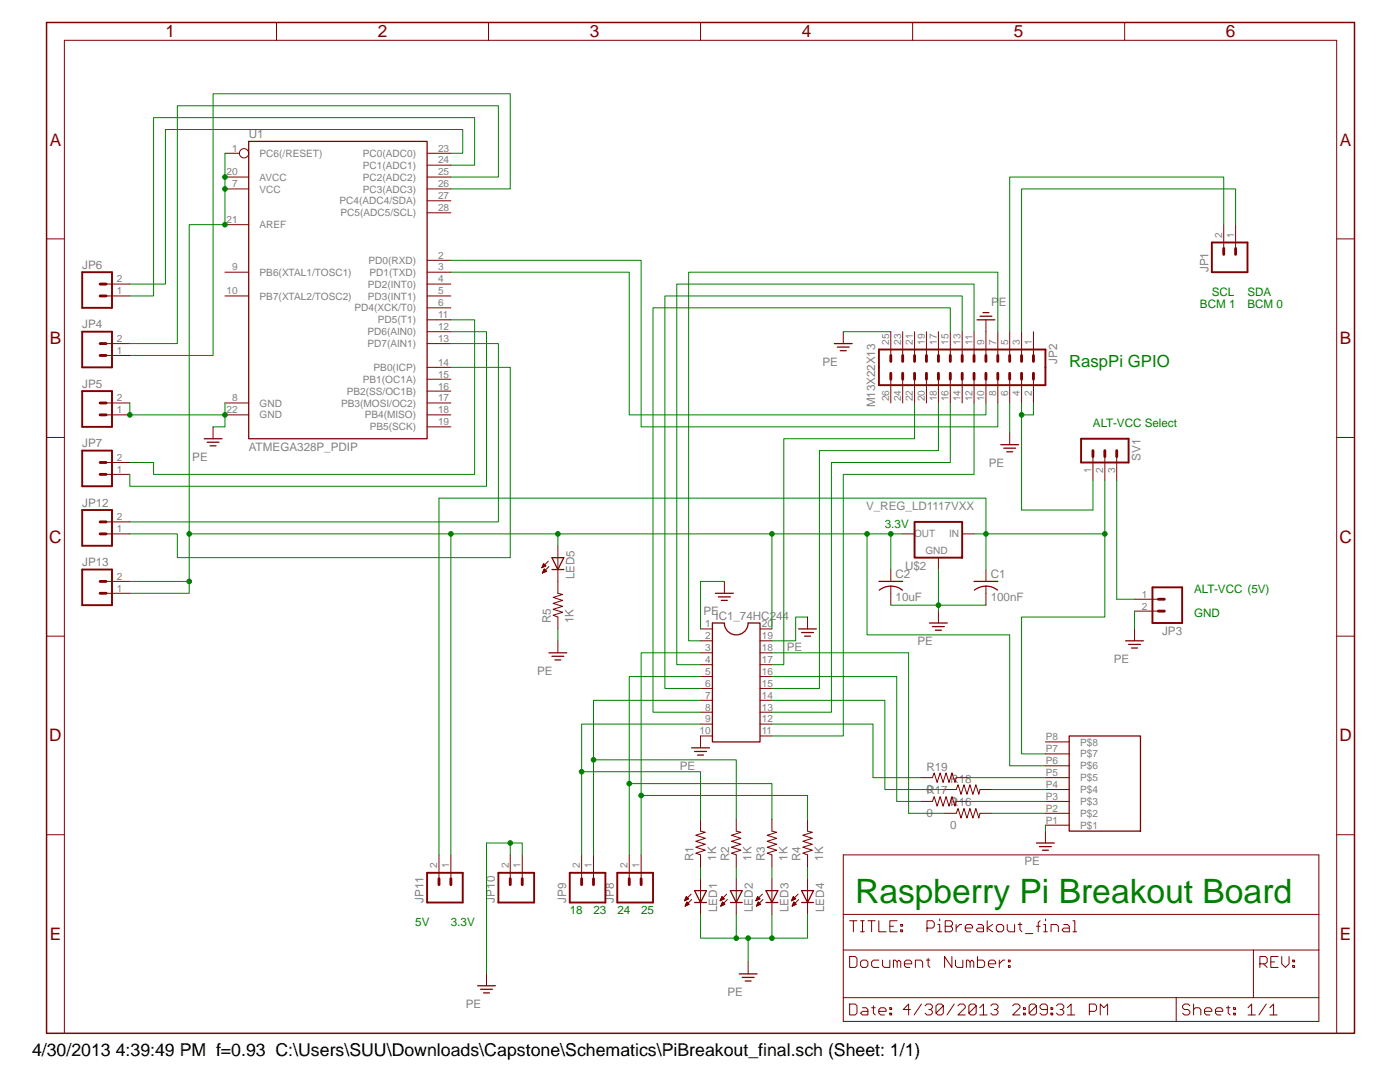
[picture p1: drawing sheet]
<svg xmlns="http://www.w3.org/2000/svg" width="279mm" height="216mm" viewBox="0 0 279 216" stroke-linecap="round" stroke-linejoin="round" font-family="sans-serif">
<g fill="none" stroke="#800000" stroke-width=".38">
<path d="M16.4 54.3h6v7.1h-6zM241.9 48.4h7.1v5.9h-7.1zM16.4 66.2h6v7.1h-6zM16.4 78h6v7.2h-6zM175.4 69.7h33.2v7.2h-33.2zM16.4 89.9h6v7.1h-6zM215.8 87.5h9.4v4.8h-9.4zM16.4 101.8h6v7.1h-6zM16.4 113.6h6v7.2h-6zM182.5 104.1h9.5v7.2h-9.5zM230 117.2h5.9v7.1h-5.9zM85.2 174.2h7.2v5.9h-7.2z"/>
<path d="M99.5 174.2h7.1v5.9h-7.1zM113.7 174.2h7.1v5.9h-7.1zM123.2 174.2h7.1v5.9h-7.1z"/>
</g>
<g fill="none" stroke="#800000" stroke-width=".57">
<path d="M20 56.7h1.2M20 59.1h1.2M244.2 49.6v1.2M246.6 49.6v1.2M20 68.6h1.2M20 70.9h1.2M177.8 74.5v1.2M177.8 70.9v1.2M180.1 74.5v1.2M180.1 70.9v1.2M182.5 74.5v1.2M182.5 70.9v1.2"/>
<path d="M184.9 74.5v1.2M184.9 70.9v1.2M187.3 74.5v1.2M187.3 70.9v1.2M189.7 74.5v1.2M189.7 70.9v1.2M192 74.5v1.2M192 70.9v1.2M194.4 74.5v1.2M194.4 70.9v1.2M196.8 74.5v1.2M196.8 70.9v1.2"/>
<path d="M199.1 74.5v1.2M199.1 70.9v1.2M201.5 74.5v1.2M201.5 70.9v1.2M203.9 74.5v1.2M203.9 70.9v1.2M206.2 74.5v1.2M206.2 70.9v1.2M20 80.4h1.2M20 82.8h1.2M20 92.3h1.2M20 94.7h1.2"/>
<path d="M218.1 89.9v1.2M220.5 89.9v1.2M222.9 89.9v1.2M20 104.1h1.2M20 106.5h1.2M20 116h1.2M20 118.4h1.2M231.2 119.6h1.2M231.2 121.9h1.2M87.6 175.3v1.2M90 175.3v1.2M101.8 175.3v1.2"/>
<path d="M104.2 175.3v1.2M116.1 175.3v1.2M118.4 175.3v1.2M125.6 175.3v1.2M128 175.3v1.2"/>
</g>
<g fill="none" stroke="#800000" stroke-width=".2">
<path d="M55.2 4.5v3.5M97.5 4.5v3.5M139.8 4.5v3.5M182.1 4.5v3.5M224.5 4.5v3.5M44.9 37.7h4.7M44.9 35.3h4.7M44.9 30.6h2.9M85.2 37.7h4.8M85.2 35.3h4.8M85.2 33h4.8M85.2 30.6h4.8"/>
<path d="M9.3 47.7h3.5M21.2 59.1h4.7M21.2 56.7h4.7M44.9 59.1h4.7M44.9 54.3h4.7M44.9 44.8h4.7M85.2 59.1h4.8M85.2 54.3h4.8M85.2 56.7h4.8M85.2 51.9h4.8M85.2 42.5h4.8M85.2 40.1h4.8"/>
<path d="M244.2 44.8v4.8M246.6 44.8v4.8M266.8 47.7h3.5M21.2 68.6h4.7M21.2 70.9h4.7M85.2 78h4.8M85.2 75.7h4.8M85.2 73.3h4.8M85.2 68.6h4.8M85.2 66.2h4.8M85.2 63.8h4.8M85.2 61.4h4.8"/>
<path d="M168.3 66.2v2.4M177.8 75.7v4.7M177.8 66.2v4.7M180.1 75.7v4.7M180.1 66.2v4.7M182.5 75.7v4.7M182.5 66.2v4.7M184.9 75.7v4.7M184.9 66.2v4.7M187.3 75.7v4.7M187.3 66.2v4.7M189.7 75.7v4.7"/>
<path d="M189.7 66.2v4.7M192 75.7v4.7M192 66.2v4.7M194.4 75.7v4.7M194.4 66.2v4.7M196.8 75.7v4.7M196.8 63.8v7.1M199.1 75.7v4.7M199.1 66.2v4.7M201.5 75.7v4.7M201.5 66.2v4.7M203.9 75.7v4.7"/>
<path d="M203.9 66.2v4.7M206.2 75.7v4.7M206.2 66.2v4.7M9.3 87.3h3.5M21.2 80.4h4.7M21.2 82.8h4.7M21.2 94.7h4.7M21.2 92.3h4.7M42.5 85.2v2.3M44.9 80.4h4.7M44.9 82.8h4.7M85.2 85.2h4.8"/>
<path d="M85.2 80.4h4.8M85.2 82.8h4.8M201.5 86.4v2.3M218.1 91.1v4.7M220.5 91.1v4.7M222.9 91.1v4.7M266.8 87.3h3.5M21.2 106.5h4.7M21.2 104.1h4.7M21.2 118.4h4.7M21.2 116h4.7M108.2 113.2h.1"/>
<path d="M108.2 113.1h.4M108.2 113h.6M108.3 114.3h.1M108.3 114.2h.3M108.3 112.9h.6M108.4 114.1h.4M108.4 112.8h.4M108.4 112.7h.3M108.4 114h.7M108.4 112.5h.2M108.5 113.9h.5M108.5 112.5l.5 .4-.9 .4z"/>
<path d="M108.5 113.8h.4M108.5 113.7h.2M108.6 113.5h.1M108.6 113.5l.5 .5-.9 .3zM109.4 112l-1.3 1.3M109.6 113.1l-1.4 1.2M111.3 108.9v9.5l1 .2-1.9 .6 1.9 .6-1.9 .6 1.9 .6-1.9 .6 1.9 .6-1.9 .6 .9 .3v2.4M144.6 116v2.4M177.8 113.6v2.4M177.8 117v3.8M180.1 106.5h2.4M187.3 111.3v2.3"/>
<path d="M192 106.5h2.4M196.8 113.6v2.4M196.8 117v3.8M226.4 119.6h4.8M9.3 126.9h3.5M111.3 127.9v2.4M139.8 125.5h2.4M139.8 127.9h2.4M139.8 130.3h2.4M139.8 132.6h2.4M139.8 135h2.4M139.8 137.4h2.4"/>
<path d="M139.8 139.7h2.4M151.7 125.5h2.4M151.7 127.9h2.4M151.7 130.3h2.4M151.7 132.6h2.4M151.7 135h2.4M151.7 137.4h2.4M151.7 139.7h2.4M161.2 123.1v2.4M187.3 121.9v2.4M226.4 121.9h4.8M226.4 125.5v2.4"/>
<path d="M266.8 126.9h3.5M139.8 142.1h2.4M139.8 144.5h2.4M142.2 146.9h-2.4v2.3M151.7 142.1h2.4M151.7 144.5h2.4M151.7 146.9h2.4M183.7 159.9h2.4l.3-.9 .6 1.9 .6-1.9 .6 1.9 .6-1.9 .6 1.9 .6-1.9 .6 1.9 .2-1h2.4M183.7 155.2h2.4l.3-1 .6 1.9 .6-1.9 .6 1.9 .6-1.9 .6 1.9 .6-1.9 .6 1.9 .2-.9h2.4M188.5 157.5h2.3l.4-.9 .6 1.9 .6-1.9 .6 1.9 .6-1.9 .6 1.9 .6-1.9 .5 1.9 .3-1h2.4M208.6 159.9h4.8M208.6 157.5h4.8"/>
<path d="M208.6 155.2h4.8M208.6 152.8h4.8M208.6 150.4h4.8M208.6 148h4.8M9.3 166.6h3.5M87.6 170.6v4.7M90 170.6v4.7M101.8 170.6v4.7M104.2 170.6v4.7M116.1 170.6v4.7M118.4 170.6v4.7M125.6 170.6v4.7"/>
<path d="M128 170.6v4.7M136.6 179.7h.1M136.7 179.6h.2M136.7 179.5h.5M136.8 179.4h.6M136.8 179.3h.5M136.9 179.2h.3M136.9 179h.2M136.9 178.9h.1M137 178.9l.4 .5-.8 .3zM137.1 180l.5 .4-.9 .4zM137.9 178.4l-1.3 1.3"/>
<path d="M138 179.5l-1.3 1.3M139.8 163.5v2.3l1 .3-1.9 .6 1.9 .6-1.9 .6 1.9 .6-1.9 .6 1.9 .6-1.9 .5 .9 .4v2.4M139.8 175.3v7.2M143.7 179.7h.1M143.8 179.6h.2M143.8 179.5h.5M143.9 179.4h.6M143.9 179.3h.5M144 179.2h.3M144 179h.2M144.1 178.9h.1M144.1 178.9l.5 .5-.9 .3z"/>
<path d="M144.2 180l.5 .4-.9 .4zM145 178.4l-1.3 1.3M145.2 179.5l-1.4 1.3M146.9 163.5v2.3l1 .3-1.9 .6 1.9 .6-1.9 .6 1.9 .6-1.9 .6 1.9 .6-1.9 .5 .9 .4v2.4M146.9 175.3v7.2M150.9 179.7h.1M150.9 179.6h.3M151 179.5h.4M151 179.4h.7M151 179.3h.6M151.1 179.2h.3M151.2 179h.1"/>
<path d="M151.2 178.9h.1M151.2 178.9l.5 .5-.8 .3zM151.3 180l.5 .4-.8 .4zM152.1 178.4l-1.2 1.3M152.3 179.5l-1.3 1.3M154.1 163.5v2.3l.9 .3-1.9 .6 1.9 .6-1.9 .6 1.9 .6-1.9 .6 1.9 .6-1.9 .5 1 .4v2.4M154.1 175.3v7.2M158 179.7h.1M158 179.6h.3M158.1 179.5h.4M158.1 179.4h.7M158.2 179.3h.5"/>
<path d="M158.2 179.2h.4M158.3 179h.2M158.3 178.9h.1M158.3 178.9l.5 .5-.8 .3zM158.4 180l.5 .4-.8 .4zM159.3 178.4l-1.3 1.3M159.4 179.5l-1.3 1.3M161.2 163.5v2.3l.9 .3-1.9 .6 1.9 .6-1.9 .6 1.9 .6-1.9 .6 1.9 .6-1.9 .5 1 .4v2.4M161.2 175.3v7.2M188.5 162.3h2.3l.4-1 .6 1.9 .6-1.9 .6 1.9 .6-1.9 .6 1.9 .6-1.9 .5 1.9 .3-.9h2.4M208.6 165.8v2.4M208.6 164.7h4.8"/>
<path d="M208.6 162.3h4.8M266.8 166.6h3.5M97.1 194.3v2.4M136.8 180.7h.1M136.8 180.6h.4M136.9 180.5h.6M136.9 180.4h.6M136.9 180.3h.5M137 180.1h.3M137.1 180h.1M143.9 180.7h.2M143.9 180.6h.4"/>
<path d="M144 180.5h.6M144 180.4h.6M144.1 180.3h.4M144.1 180.1h.3M144.2 180h.1M149.3 191.9v2.4M151 180.7h.2M151 180.6h.4M151.1 180.5h.6M151.2 180.4h.5M151.2 180.3h.4M151.2 180.1h.3"/>
<path d="M151.3 180h.1M158.1 180.7h.2M158.2 180.6h.4M158.2 180.5h.6M158.3 180.4h.5M158.3 180.3h.4M158.4 180.1h.2M158.4 180h.1M168.3 189.6h94.9M168.3 182.5h94.9M169.6 190.9h1.1l.3 .3v1.5l-.3 .3h-1.1zM169.6 183.7h1.4"/>
<path d="M170.3 183.7v2.2M171.7 191.9l.4-.3h.7l.4 .3v.8l-.4 .3h-.7l-.4-.3zM171.7 183.7h.8M171.7 185.9h.8M172.1 183.7v2.2M173.2 183.7h1.5M173.9 183.7v2.2M175.4 191.6h-1.1l-.4 .3v.8l.4 .3h1.1M175.4 183.7v2.2h1.4M176.1 191.6v1.1l.4 .3h1.1v-1.4M177.6 184.8h.7M178.3 193v-1.4h.4l.3 .3v1.1"/>
<path d="M179 191.9l.4-.3 .4 .3v1.1M179 183.7h-1.4v2.2h1.4M179.8 184.5h.3v.3h-.3zM179.8 185.5h.3v.4h-.3zM180.5 192.3h1.4v-.4l-.3-.3h-.7l-.4 .3v.8l.4 .3h.7M182.7 193v-1.4h1.1l.3 .3v1.1M184.9 191.6h.7M185 185.2h1.1l.4-.4v-.7l-.4-.4h-1.1v2.2M185.2 191.2v1.5l.4 .3M187.2 184.5h.3v1.4M187.2 185.9h.7M187.5 183.4v.3"/>
<path d="M188.6 183.7h1.1l.4 .4v.4l-.4 .3 .4 .4v.3l-.4 .4h-1.1zM188.6 184.8h1.1M190 190.9v2.1l-1.5-2.1v2.1M190.7 191.6v1.1l.4 .3h1.1v-1.4M190.8 184.5v1.4M191.9 184.5h-.3l-.8 .7M192.6 185.2h1.5v-.4l-.4-.3h-.7l-.4 .3v.7l.4 .4h.7M192.9 193v-1.4h.4l.3 .3v1.1M193.6 191.9l.4-.3 .3 .3v1.1M195.1 190.9v2.1h1.1l.3-.3v-.8l-.3-.3h-1.1M195.2 184.5h.7l.4 .3v1.1h-1.1l-.4-.4 .4-.3h1.1M197 183.7v2.2"/>
<path d="M197.3 192.3h1.4v-.4l-.4-.3h-.7l-.3 .3v.8l.3 .3h.7M198.1 184.5l-1.1 .7 1.1 .7M198.8 184.8l.4-.3h.7l.4 .3v.7l-.4 .4h-.7l-.4-.4zM199.4 191.6v1.4M200.5 191.6h-.3l-.8 .7M201 184.5v1l.4 .4h1.1v-1.4M201.3 191.6h.3v.3h-.3zM201.3 192.7h.3v.3h-.3zM203.2 184.5h.7M203.6 184.1v1.4l.3 .4M204.7 186.3h1.4M206.8 184.8h.8"/>
<path d="M207.6 183.7l-.4 .4v1.8M208.3 184.5h.4v1.4M208.3 185.9h.7M208.7 183.4v.3M209.8 185.9v-1.4h1l.4 .3v1.1M212.3 184.5h.7l.4 .3v1.1h-1.1l-.4-.4 .4-.3h1.1M214.1 183.7h.4v2.2M214.1 185.9h.8M234.7 199.1v4.7M234.7 199.1h15.4M250.1 199.1h13.1v4.7h-94.9v-4.7h66.4M250.1 189.6v9.5"/>
<path d="M251.4 192.3h1.1l.4-.4v-.7l-.4-.3h-1.1v2.1M252.2 192.3l.7 .7M253.6 191.9h.8M255.1 190.9h-1.5v2.1h1.5M255.8 190.9v1.4l.7 .7 .8-.7v-1.4M258 191.6h.4v.3h-.4zM258 192.7h.4v.3h-.4zM263.2 199.1v-28.5h-94.9v28.5M12.8 206.2v-198.2h254v198.2M169.6 200.3h1.1l.3 .4v1.5l-.3 .3h-1.1zM172.1 201.1h.7l.4 .3v1.1h-1.1l-.4-.3 .4-.4h1.1M173.9 201.1h.8"/>
<path d="M174.3 200.7v1.5l.4 .3M175.4 201.8h1.4v-.4l-.3-.3h-.7l-.4 .3v.8l.4 .3h.7M177.6 201.1h.3v.3h-.3zM177.6 202.2h.3v.3h-.3zM181.7 201.4h-1.4l1-1.1v2.2M183.9 200.3l-1.5 2.2M184.6 200.7l.4-.4h.7l.4 .4v.4l-.4 .3h-.3M185.7 201.4l.4 .4v.4l-.4 .3h-.7l-.4-.3M188.3 200.7l-1.5 1.5 .4 .3h.7l.4-.3v-1.5l-.4-.4h-.7l-.4 .4v1.5M190.4 200.3l-1.4 2.2M191.2 200.7l.3-.4h.8l.3 .4v.4l-1.4 1.4h1.4M194.8 200.7l-1.4 1.5 .3 .3h.8l.3-.3v-1.5l-.3-.4h-.8l-.3 .4v1.5"/>
<path d="M195.5 201.1l.8-.8v2.2M195.5 202.5h1.5M197.7 200.7l.4-.4h.7l.4 .4v.4l-.4 .3h-.3M198.8 201.4l.4 .4v.4l-.4 .3h-.7l-.4-.3M202.1 200.7l.4-.4h.7l.4 .4v.4l-1.5 1.4h1.5M204.3 201.1h.3v.3h-.3zM204.3 202.2h.3v.3h-.3zM206.8 200.7l-1.4 1.5 .3 .3h.8l.3-.3v-1.5l-.3-.4h-.8l-.3 .4v1.5M209 201.4h-1.1l-.3-.3v-.4l.3-.4h.8l.3 .4v1.5l-.3 .3h-.8l-.3-.3M209.7 201.1h.4v.3h-.4zM209.7 202.2h.4v.3h-.4zM210.8 200.7l.4-.4h.7l.4 .4v.4l-.4 .3h-.3"/>
<path d="M211.9 201.4l.4 .4v.4l-.4 .3h-.7l-.4-.3M213 201.1l.8-.8v2.2M213 202.5h1.5M217.4 201.8h1.1l.3-.4v-.7l-.3-.4h-1.1v2.2M219.6 202.5v-2.2l.7 .8 .7-.8v2.2M237.5 200.7l-.4-.4h-.7l-.4 .4v.4l.4 .3h.7l.4 .4v.4l-.4 .3h-.7l-.4-.3M238.2 201.4l.4-.3h.7l.3 .3v1.1M238.2 200.3v2.2M240.4 201.8h1.5v-.4l-.4-.3h-.8l-.3 .3v.8l.3 .3h.8M242.6 201.8h1.4v-.4l-.3-.3h-.8l-.3 .3v.8l.3 .3h.8M244.8 201.1h.7M245.1 200.7v1.5l.4 .3"/>
<path d="M246.2 201.1h.4v.3h-.4zM246.2 202.2h.4v.3h-.4zM249.1 201.1l.7-.8v2.2M249.1 202.5h1.4M252.7 200.3l-1.5 2.2M253.4 201.1l.8-.8v2.2M253.4 202.5h1.5"/>
<circle cx="48.7" cy="30.6" r=".93"/>
</g>
<path d="M9.3 4.5h261v201.7h-261z" fill="none" stroke="#800000" stroke-width=".3"/>
<g fill="none" stroke="#800000" stroke-width=".25">
<path d="M49.6 28.2h35.6v59.3h-35.6zM166.5 68.6h3.6M167.1 69.3h2.4M167.7 70h1.2M195 63.8h3.5M195.6 63.1h2.4M196.2 62.4h1.2M40.7 87.5h3.6M41.3 88.2h2.4M41.9 89h1.2M199.7 88.7h3.6M200.3 89.4h2.4"/>
<path d="M200.9 90.1h1.2M110.2 111.3h2.3l-1.2 2.3zM110.2 113.6h2.3M142.8 118.4h3.5M143.4 119.1h2.4M144 119.8h1.2M175.4 116h4.7M175.5 117.8a3.7 3.7 0 0 1 4.6 0M194.4 116h4.7M194.5 117.8a3.7 3.7 0 0 1 4.6 0M109.6 130.3h3.5M110.2 131h2.3"/>
<path d="M110.7 131.7h1.2M142.2 124.3h2.4a2.37 2.37 0 0 0 2.3 2.4 2.37 2.37 0 0 0 2.4-2.4h2.4v23.7h-9.5zM159.4 125.5h3.5M160 126.2h2.3M160.6 126.9h1.2M185.5 124.3h3.6M186.1 125h2.4M186.7 125.8h1.2M224.6 127.9h3.6M225.2 128.6h2.4M225.8 129.3h1.2M138 149.2h3.6"/>
<path d="M138.6 149.9h2.4M139.2 150.7h1.2M213.4 146.9h14.2v18.9h-14.2zM138.6 177.7h2.4l-1.2 2.4zM145.8 177.7h2.3l-1.2 2.4zM152.9 177.7h2.3l-1.1 2.4zM160 177.7h2.3l-1.1 2.4zM206.8 168.2h3.6M207.4 168.9h2.4M208 169.7h1.2M95.3 196.7h3.6M95.9 197.4h2.4"/>
<path d="M96.5 198.1h1.2M138.6 180.1h2.4M145.8 180.1h2.3M147.5 194.3h3.6M148.1 195h2.4M148.7 195.7h1.2M152.9 180.1h2.3M160 180.1h2.3"/>
</g>
<path d="M201.5 80.4v6M144.6 116h-4.8v9.5M187.3 113.6v8.3M161.2 123.1h-2.4v4.8h-4.7M187.3 120.8h9.5M208.6 164.7v1.1" fill="none" stroke="#008000" stroke-width=".2"/>
<circle cx="187.3" cy="120.8" r=".46" fill="#008000"/>
<g fill="none" stroke="#008000" stroke-width=".2">
<path d="M168.3 66.2h9.5M177.8 120.8h9.5M226.4 121.9v3.6M139.8 182.5v4.7h21.4v-4.7M149.3 187.2v4.7"/>
<circle cx="187.3" cy="120.8" r=".46"/>
</g>
<circle cx="149.3" cy="187.2" r=".46" fill="#008000"/>
<g fill="none" stroke="#008000" stroke-width=".2">
<path d="M146.9 182.5v4.7"/>
<circle cx="149.3" cy="187.2" r=".46"/>
</g>
<circle cx="146.9" cy="187.2" r=".46" fill="#008000"/>
<g fill="none" stroke="#008000" stroke-width=".2">
<path d="M154.1 182.5v4.7"/>
<circle cx="146.9" cy="187.2" r=".46"/>
</g>
<circle cx="154.1" cy="187.2" r=".46" fill="#008000"/>
<g fill="none" stroke="#008000" stroke-width=".2">
<path d="M97.1 168.2h7.1v2.4M101.8 168.2v2.4"/>
<circle cx="154.1" cy="187.2" r=".46"/>
</g>
<circle cx="101.8" cy="168.2" r=".46" fill="#008000"/>
<g fill="none" stroke="#008000" stroke-width=".2">
<path d="M44.9 80.4v4.8h-2.4M97.1 168.2v26.1"/>
<circle cx="101.8" cy="168.2" r=".46"/>
</g>
<circle cx="44.9" cy="82.8" r=".46" fill="#008000"/>
<g fill="none" stroke="#008000" stroke-width=".2">
<path d="M25.9 80.4v2.4h19"/>
<circle cx="44.9" cy="82.8" r=".46"/>
</g>
<circle cx="25.9" cy="82.8" r=".46" fill="#008000"/>
<g fill="none" stroke="#008000" stroke-width=".2">
<path d="M244.2 44.8v-9.5h-42.7v30.9M246.6 44.8v-7.1h-42.7v28.5M189.7 66.2v-4.8h-59.4v80.7h9.5M192 66.2v-7.1h-59.3v78.3h7.1M194.4 66.2v-9.5h-59.3v75.9h4.7M199.1 66.2v-11.9h-61.7v73.6h2.4M220.5 95.8v27.3h-16.6v27.3h4.7M194.4 106.5h2.4M111.3 125.5v2.4M154.1 139.7h22.5v17.8h11.9M154.1 130.3h27.2v32h7.2M154.1 135h24.9v24.9h4.7"/>
<path d="M154.1 144.5h20.1v10.7h9.5"/>
<circle cx="25.9" cy="82.8" r=".46"/>
</g>
<circle cx="220.5" cy="106.5" r=".46" fill="#008000"/>
<g fill="none" stroke="#008000" stroke-width=".2">
<path d="M87.6 99.4h109.2v7.1h23.7"/>
<circle cx="220.5" cy="106.5" r=".46"/>
</g>
<circle cx="196.8" cy="106.5" r=".46" fill="#008000"/>
<g fill="none" stroke="#008000" stroke-width=".2">
<path d="M87.6 99.4v71.2M203.9 80.4v21.4h14.2v-6M206.2 80.4v2.4h-2.3M222.9 95.8v23.8h3.5M196.8 106.5v7.1"/>
<circle cx="196.8" cy="106.5" r=".46"/>
</g>
<circle cx="203.9" cy="82.8" r=".46" fill="#008000"/>
<g fill="none" stroke="#008000" stroke-width=".2">
<path d="M182.5 80.4v7.1h-26.1v45.1h-2.3M139.8 130.3h-11.8v40.3M128 158.7h33.2v4.8"/>
<circle cx="203.9" cy="82.8" r=".46"/>
</g>
<circle cx="128" cy="158.7" r=".46" fill="#008000"/>
<g fill="none" stroke="#008000" stroke-width=".2">
<path d="M187.3 80.4v9.5h-23.8v47.5h-9.4M139.8 135h-14.2v35.6M125.6 156.4h28.5v7.1"/>
<circle cx="128" cy="158.7" r=".46"/>
</g>
<circle cx="125.6" cy="156.4" r=".46" fill="#008000"/>
<g fill="none" stroke="#008000" stroke-width=".2">
<path d="M189.7 80.4v11.9h-23.8v49.8h-11.8M139.8 139.7h-21.4v30.9M118.4 151.6h28.5v11.9"/>
<circle cx="125.6" cy="156.4" r=".46"/>
</g>
<circle cx="118.4" cy="151.6" r=".46" fill="#008000"/>
<g fill="none" stroke="#008000" stroke-width=".2">
<path d="M194.4 80.4v14.3h-26.1v52.2h-14.2M116.1 154h23.7v9.5M139.8 144.5h-23.7v26.1"/>
<circle cx="118.4" cy="151.6" r=".46"/>
</g>
<circle cx="116.1" cy="154" r=".46" fill="#008000"/>
<g fill="none" stroke="#008000" stroke-width=".2">
<path d="M44.9 30.6v7.1M193.2 159.9h15.4M193.2 155.2h15.4M198 157.5h10.6M139.8 173v2.3M146.9 173v2.3M154.1 173v2.3M161.2 173v2.3M198 162.3h10.6"/>
<circle cx="116.1" cy="154" r=".46"/>
</g>
<circle cx="44.9" cy="35.3" r=".46" fill="#008000"/>
<g fill="none" stroke="#008000" stroke-width=".2">
<path d="M44.9 37.7v7.1"/>
<circle cx="44.9" cy="35.3" r=".46"/>
</g>
<circle cx="44.9" cy="37.7" r=".46" fill="#008000"/>
<g fill="none" stroke="#008000" stroke-width=".2">
<path d="M44.9 44.8h-7.1v61.7"/>
<circle cx="44.9" cy="37.7" r=".46"/>
</g>
<circle cx="44.9" cy="44.8" r=".46" fill="#008000"/>
<g fill="none" stroke="#008000" stroke-width=".2">
<path d="M154.1 106.5v19M180.1 106.5h-7.1v20.2h28.5v26.1h7.1"/>
<circle cx="44.9" cy="44.8" r=".46"/>
</g>
<circle cx="173" cy="106.5" r=".46" fill="#008000"/>
<g fill="none" stroke="#008000" stroke-width=".2">
<path d="M90 106.5h83"/>
<circle cx="173" cy="106.5" r=".46"/>
</g>
<circle cx="154.1" cy="106.5" r=".46" fill="#008000"/>
<g fill="none" stroke="#008000" stroke-width=".2">
<path d="M90 106.5v64.1M177.8 106.5v7.1"/>
<circle cx="154.1" cy="106.5" r=".46"/>
</g>
<circle cx="177.8" cy="106.5" r=".46" fill="#008000"/>
<g fill="none" stroke="#008000" stroke-width=".2">
<path d="M37.8 106.5h52.2"/>
<circle cx="177.8" cy="106.5" r=".46"/>
</g>
<circle cx="90" cy="106.5" r=".46" fill="#008000"/>
<g fill="none" stroke="#008000" stroke-width=".2">
<path d="M37.8 106.5v9.5"/>
<circle cx="90" cy="106.5" r=".46"/>
</g>
<circle cx="37.8" cy="106.5" r=".46" fill="#008000"/>
<g fill="none" stroke="#008000" stroke-width=".2">
<path d="M25.9 116h11.9v2.4h-11.9"/>
<circle cx="37.8" cy="106.5" r=".46"/>
</g>
<circle cx="37.8" cy="116" r=".46" fill="#008000"/>
<g fill="none" stroke="#008000" stroke-width=".2">
<path d="M111.3 106.5v2.4"/>
<circle cx="37.8" cy="116" r=".46"/>
</g>
<circle cx="111.3" cy="106.5" r=".46" fill="#008000"/>
<g fill="none" stroke="#008000" stroke-width=".2">
<path d="M90 30.6h2.4v-4.8h-59.4v30.9h-7.1M90 35.3h9.5v-14.2h-64.1v47.5h-9.5M90 37.7h11.8v-19h-59.3v52.2h-16.6M90 33h4.7v-9.5h-64.1v35.6h-4.7M90 54.3h35.6v28.5h71.2v-2.4M90 51.9h38v33.3h71.1v-4.8M90 63.8h4.7v30.9h-64.1v-2.4h-4.7M90 66.2h7.1v30.8h-71.2v-2.3M90 68.6h9.5v35.5h-73.6M90 73.3h11.8v38h-66.4v-4.8h-9.5"/>
<circle cx="111.3" cy="106.5" r=".46"/>
</g>
<text font-size="6.7" fill="#008000" x="170.7" y="180.1">Raspberry Pi Breakout Board</text>
<text font-size="3.5" x="6.4" y="210.7">4/30/2013 4:39:49 PM f=0.93 C:\Users\SUU\Downloads\Capstone\Schematics\PiBreakout_final.sch (Sheet: 1/1)</text>
<g font-size="3.4" fill="#800000">
<text x="33.1" y="7.5">1</text>
<text x="75.4" y="7.5">2</text>
<text x="117.7" y="7.5">3</text>
<text x="160" y="7.5">4</text>
<text x="202.3" y="7.5">5</text>
<text x="244.7" y="7.5">6</text>
<text x="9.9" y="29.1">A</text>
<text x="267.4" y="29.1">A</text>
<text x="9.9" y="68.7">B</text>
<text x="267.4" y="68.7">B</text>
<text x="9.8" y="108.3">C</text>
<text x="267.3" y="108.3">C</text>
<text x="9.8" y="148">D</text>
<text x="267.3" y="148">D</text>
<text x="9.9" y="187.6">E</text>
<text x="267.4" y="187.6">E</text>
</g>
<text font-size="3.3" fill="#008000" x="213.4" y="73.3">RaspPi GPIO</text>
<g font-size="2.3" fill="#808080">
<text x="49.6" y="27.5">U1</text>
<text x="16.4" y="53.6">JP6</text>
<text x="241.2" y="54.3" transform="rotate(-90 241.2 54.3)">JP1</text>
<text x="16.4" y="65.5">JP4</text>
<text x="197.8" y="61.1">PE</text>
<text x="16.4" y="77.3">JP5</text>
<text x="164.1" y="72.9">PE</text>
<text x="211" y="72.6" transform="rotate(-90 211 72.6)">JP2</text>
<text x="174.7" y="81.3" transform="rotate(-90 174.7 81.3)">M13X22X13</text>
<text x="16.4" y="89.2">JP7</text>
<text x="49.6" y="89.9">ATMEGA328P_PDIP</text>
<text x="38.4" y="91.9">PE</text>
<text x="197.4" y="93.1">PE</text>
<text x="227.6" y="91.9" transform="rotate(-90 227.6 91.9)">SV1</text>
<text x="16.4" y="101.1">JP12</text>
<text x="172.8" y="101.8">V_REG_LD1117VXX</text>
<text x="16.4" y="112.9">JP13</text>
<text x="180.6" y="113.6">U$2</text>
<text x="114.7" y="115.5" transform="rotate(-90 114.7 115.5)">LED5</text>
<text x="178.7" y="115.4">C2</text>
<text x="178.7" y="119.9">10uF</text>
<text x="197.7" y="115.4">C1</text>
<text x="197.7" y="119.9">100nF</text>
<text x="109.9" y="124.3" transform="rotate(-90 109.9 124.3)">R5</text>
<text x="114.4" y="124.3" transform="rotate(-90 114.4 124.3)">1K</text>
<text x="140.4" y="122.8">PE</text>
<text x="142.8" y="123.7">IC1_74HC244</text>
<text x="157" y="129.9">PE</text>
<text x="183.1" y="128.7">PE</text>
<text x="231.9" y="126.7">JP3</text>
<text x="107.2" y="134.6">PE</text>
<text x="222.3" y="132.3">PE</text>
<text x="135.7" y="153.6">PE</text>
<text x="184.9" y="153.8">R19</text>
<text x="184.9" y="158.5">R17</text>
<text x="184.9" y="158.3">0</text>
<text x="189.7" y="160.9">R16</text>
<text x="189.7" y="156.1">R18</text>
<text x="189.7" y="160.6">0</text>
<text x="184.9" y="163">0</text>
<text x="189.7" y="165.4">0</text>
<text x="138.4" y="171.8" transform="rotate(-90 138.4 171.8)">R1</text>
<text x="142.9" y="171.8" transform="rotate(-90 142.9 171.8)">1K</text>
<text x="145.5" y="171.8" transform="rotate(-90 145.5 171.8)">R2</text>
<text x="150" y="171.8" transform="rotate(-90 150 171.8)">1K</text>
<text x="152.7" y="171.8" transform="rotate(-90 152.7 171.8)">R3</text>
<text x="157.1" y="171.8" transform="rotate(-90 157.1 171.8)">1K</text>
<text x="159.8" y="171.8" transform="rotate(-90 159.8 171.8)">R4</text>
<text x="164.3" y="171.8" transform="rotate(-90 164.3 171.8)">1K</text>
<text x="204.5" y="172.6">PE</text>
<text x="84.5" y="180.1" transform="rotate(-90 84.5 180.1)">JP11</text>
<text x="98.8" y="180.1" transform="rotate(-90 98.8 180.1)">JP10</text>
<text x="113" y="180.1" transform="rotate(-90 113 180.1)">JP9</text>
<text x="122.5" y="180.1" transform="rotate(-90 122.5 180.1)">JP8</text>
<text x="143.1" y="182" transform="rotate(-90 143.1 182)">LED1</text>
<text x="150.3" y="182" transform="rotate(-90 150.3 182)">LED2</text>
<text x="157.4" y="182" transform="rotate(-90 157.4 182)">LED3</text>
<text x="164.5" y="182" transform="rotate(-90 164.5 182)">LED4</text>
<text x="92.9" y="201.1">PE</text>
<text x="145.2" y="198.7">PE</text>
</g>
<g font-size="2.3" fill="#008000">
<text x="241.9" y="59.1">SCL</text>
<text x="249" y="59.1">SDA</text>
<text x="239.5" y="61.4">BCM 1</text>
<text x="249" y="61.4">BCM 0</text>
<text x="218.1" y="85.2">ALT-VCC Select</text>
<text x="176.6" y="105.3">3.3V</text>
<text x="238.3" y="118.4">ALT-VCC (5V)</text>
<text x="238.3" y="123.1">GND</text>
<text x="82.9" y="184.8">5V</text>
<text x="90" y="184.8">3.3V</text>
<text x="113.7" y="182.5">18</text>
<text x="118.4" y="182.5">23</text>
<text x="123.2" y="182.5">24</text>
<text x="128" y="182.5">25</text>
</g>
<g font-size="2" fill="#808080">
<text x="45.2" y="35">20</text>
<text x="46.3" y="30.2">1</text>
<text x="51.8" y="31.3">PC6(/RESET)</text>
<text x="72.4" y="33.7">PC1(ADC1)</text>
<text x="72.4" y="31.3">PC0(ADC0)</text>
<text x="87.4" y="35">25</text>
<text x="87.4" y="32.6">24</text>
<text x="87.4" y="30.2">23</text>
<text x="46.3" y="37.4">7</text>
<text x="51.8" y="38.4">VCC</text>
<text x="51.8" y="36">AVCC</text>
<text x="67.7" y="40.8">PC4(ADC4/SDA)</text>
<text x="72.4" y="38.4">PC3(ADC3)</text>
<text x="72.4" y="36">PC2(ADC2)</text>
<text x="87.4" y="39.7">27</text>
<text x="87.4" y="37.4">26</text>
<text x="45.2" y="44.5">21</text>
<text x="51.8" y="45.5">AREF</text>
<text x="67.9" y="43.2">PC5(ADC5/SCL)</text>
<text x="87.4" y="42.1">28</text>
<text x="243.9" y="47.4" transform="rotate(-90 243.9 47.4)">2</text>
<text x="246.3" y="47.4" transform="rotate(-90 246.3 47.4)">1</text>
<text x="46.3" y="54">9</text>
<text x="73.6" y="52.6">PD0(RXD)</text>
<text x="87.4" y="54">3</text>
<text x="87.4" y="51.6">2</text>
<text x="23.3" y="58.7">1</text>
<text x="23.3" y="56.4">2</text>
<text x="45.2" y="58.7">10</text>
<text x="51.8" y="59.8">PB7(XTAL2/TOSC2)</text>
<text x="51.8" y="55">PB6(XTAL1/TOSC1)</text>
<text x="73.4" y="59.8">PD3(INT1)</text>
<text x="73.4" y="57.4">PD2(INT0)</text>
<text x="73.8" y="55">PD1(TXD)</text>
<text x="87.4" y="58.7">5</text>
<text x="87.4" y="56.4">4</text>
<text x="70.8" y="62.1">PD4(XCK/T0)</text>
<text x="75.4" y="64.5">PD5(T1)</text>
<text x="87.4" y="65.8">12</text>
<text x="87.4" y="63.5">11</text>
<text x="87.4" y="61.1">6</text>
<text x="23.3" y="70.6">1</text>
<text x="23.3" y="68.2">2</text>
<text x="73.3" y="69.3">PD7(AIN1)</text>
<text x="73.3" y="66.9">PD6(AIN0)</text>
<text x="87.4" y="68.2">13</text>
<text x="177.4" y="68.7" transform="rotate(-90 177.4 68.7)">25</text>
<text x="179.8" y="68.7" transform="rotate(-90 179.8 68.7)">23</text>
<text x="182.2" y="68.7" transform="rotate(-90 182.2 68.7)">21</text>
<text x="184.6" y="68.7" transform="rotate(-90 184.6 68.7)">19</text>
<text x="186.9" y="68.7" transform="rotate(-90 186.9 68.7)">17</text>
<text x="189.3" y="68.7" transform="rotate(-90 189.3 68.7)">15</text>
<text x="191.7" y="68.7" transform="rotate(-90 191.7 68.7)">13</text>
<text x="194.1" y="68.7" transform="rotate(-90 194.1 68.7)">11</text>
<text x="196.4" y="68.7" transform="rotate(-90 196.4 68.7)">9</text>
<text x="198.8" y="68.7" transform="rotate(-90 198.8 68.7)">7</text>
<text x="201.2" y="68.7" transform="rotate(-90 201.2 68.7)">5</text>
<text x="203.6" y="68.7" transform="rotate(-90 203.6 68.7)">3</text>
<text x="205.9" y="68.7" transform="rotate(-90 205.9 68.7)">1</text>
<text x="72.4" y="76.4">PB1(OC1A)</text>
<text x="74.6" y="74">PB0(ICP)</text>
<text x="87.4" y="77.7">16</text>
<text x="87.4" y="75.3">15</text>
<text x="87.4" y="73">14</text>
<text x="23.3" y="82.5">1</text>
<text x="23.3" y="80.1">2</text>
<text x="45.2" y="82.5">22</text>
<text x="46.3" y="80.1">8</text>
<text x="51.8" y="81.1">GND</text>
<text x="51.8" y="83.5">GND</text>
<text x="68.1" y="81.1">PB3(MOSI/OC2)</text>
<text x="69.2" y="78.8">PB2(SS/OC1B)</text>
<text x="72.8" y="83.5">PB4(MISO)</text>
<text x="87.4" y="82.5">18</text>
<text x="87.4" y="80.1">17</text>
<text x="177.4" y="80.1" transform="rotate(-90 177.4 80.1)">26</text>
<text x="179.8" y="80.1" transform="rotate(-90 179.8 80.1)">24</text>
<text x="182.2" y="80.1" transform="rotate(-90 182.2 80.1)">22</text>
<text x="184.6" y="80.1" transform="rotate(-90 184.6 80.1)">20</text>
<text x="186.9" y="80.1" transform="rotate(-90 186.9 80.1)">18</text>
<text x="189.3" y="80.1" transform="rotate(-90 189.3 80.1)">16</text>
<text x="191.7" y="80.1" transform="rotate(-90 191.7 80.1)">14</text>
<text x="194.1" y="80.1" transform="rotate(-90 194.1 80.1)">12</text>
<text x="196.4" y="80.1" transform="rotate(-90 196.4 80.1)">10</text>
<text x="198.8" y="79" transform="rotate(-90 198.8 79)">8</text>
<text x="201.2" y="79" transform="rotate(-90 201.2 79)">6</text>
<text x="203.6" y="79" transform="rotate(-90 203.6 79)">4</text>
<text x="205.9" y="79" transform="rotate(-90 205.9 79)">2</text>
<text x="73.8" y="85.9">PB5(SCK)</text>
<text x="87.4" y="84.8">19</text>
<text x="23.3" y="94.3">1</text>
<text x="23.3" y="91.9">2</text>
<text x="217.8" y="94.4" transform="rotate(-90 217.8 94.4)">1</text>
<text x="220.2" y="94.4" transform="rotate(-90 220.2 94.4)">2</text>
<text x="222.5" y="94.4" transform="rotate(-90 222.5 94.4)">3</text>
<text x="23.3" y="106.2">1</text>
<text x="23.3" y="103.8">2</text>
<text x="182.4" y="107.1">OUT</text>
<text x="189.4" y="107.1">IN</text>
<text x="184.7" y="110.6">GND</text>
<text x="23.3" y="118">1</text>
<text x="23.3" y="115.7">2</text>
<text x="227.9" y="119.2">1</text>
<text x="140.7" y="125.2">1</text>
<text x="152" y="125.2">20</text>
<text x="227.9" y="121.6">2</text>
<text x="140.7" y="127.6">2</text>
<text x="140.7" y="129.9">3</text>
<text x="152" y="129.9">18</text>
<text x="152" y="127.6">19</text>
<text x="140.7" y="132.3">4</text>
<text x="140.7" y="134.7">5</text>
<text x="140.7" y="137">6</text>
<text x="152" y="137">15</text>
<text x="152" y="134.7">16</text>
<text x="152" y="132.3">17</text>
<text x="140.7" y="139.4">7</text>
<text x="140.7" y="141.8">8</text>
<text x="152" y="141.8">13</text>
<text x="152" y="139.4">14</text>
<text x="139.6" y="146.5">10</text>
<text x="140.7" y="144.2">9</text>
<text x="152" y="146.5">11</text>
<text x="152" y="144.2">12</text>
<text x="208.7" y="147.7">P8</text>
<text x="215.6" y="148.8">P$8</text>
<text x="208.7" y="154.8">P5</text>
<text x="208.7" y="152.5">P6</text>
<text x="208.7" y="150.1">P7</text>
<text x="215.6" y="155.9">P$5</text>
<text x="215.6" y="153.5">P$6</text>
<text x="215.6" y="151.1">P$7</text>
<text x="208.7" y="161.9">P2</text>
<text x="208.7" y="159.6">P3</text>
<text x="208.7" y="157.2">P4</text>
<text x="215.6" y="160.6">P$3</text>
<text x="215.6" y="158.3">P$4</text>
<text x="208.7" y="164.3">P1</text>
<text x="215.6" y="165.4">P$1</text>
<text x="215.6" y="163">P$2</text>
<text x="87.3" y="173.2" transform="rotate(-90 87.3 173.2)">2</text>
<text x="89.6" y="173.2" transform="rotate(-90 89.6 173.2)">1</text>
<text x="101.5" y="173.2" transform="rotate(-90 101.5 173.2)">2</text>
<text x="103.9" y="173.2" transform="rotate(-90 103.9 173.2)">1</text>
<text x="115.7" y="173.2" transform="rotate(-90 115.7 173.2)">2</text>
<text x="118.1" y="173.2" transform="rotate(-90 118.1 173.2)">1</text>
<text x="125.2" y="173.2" transform="rotate(-90 125.2 173.2)">2</text>
<text x="127.6" y="173.2" transform="rotate(-90 127.6 173.2)">1</text>
</g>
</svg>
